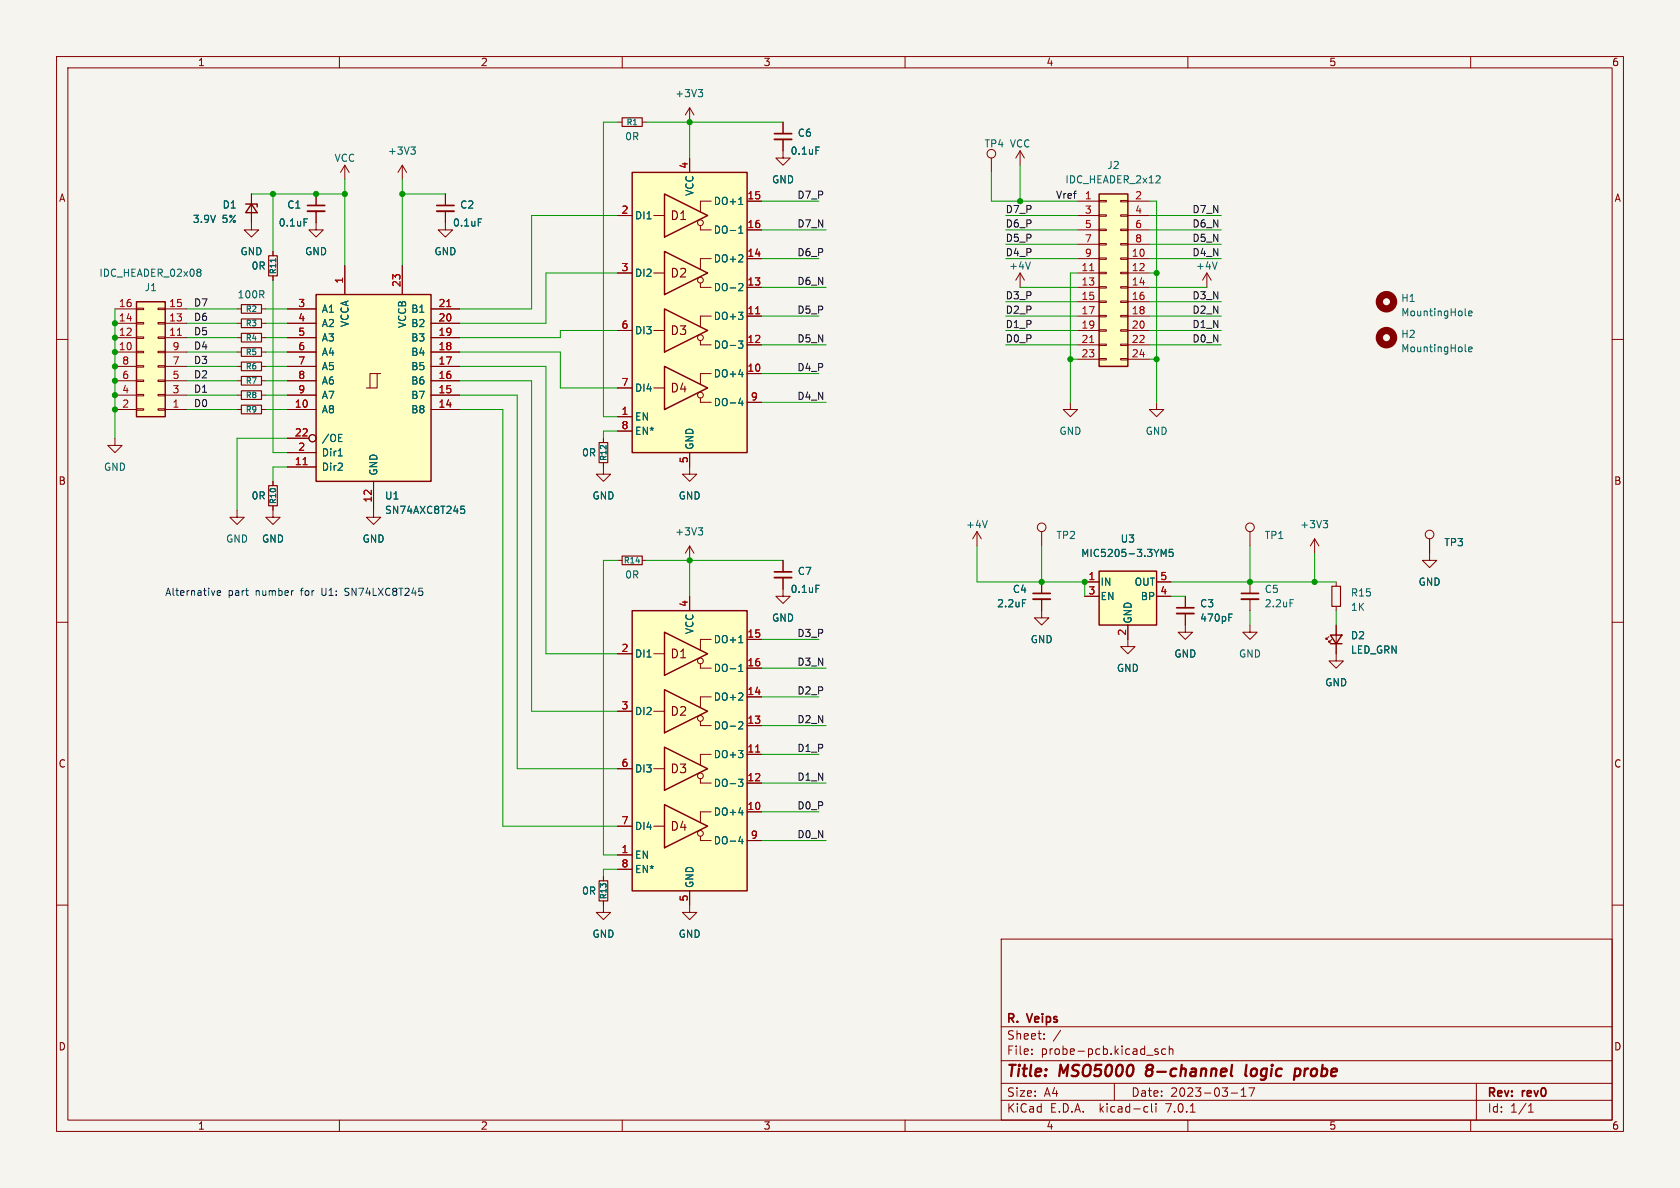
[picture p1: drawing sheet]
<svg xmlns="http://www.w3.org/2000/svg" width="297mm" height="210mm" viewBox="0 0 297 210" stroke-linecap="round" stroke-linejoin="round" font-family="sans-serif">
<path d="M0 0h297v210h-297z" fill="#f5f4ef" stroke="#f5f4ef" stroke-width=".18"/>
<g fill="none" stroke="#840000" stroke-width=".18">
<path d="M10 10h277v190h-277zM12 12h273v186h-273zM60 10v2M110 10v2M121.9 19.1l-.7 1.2M121.9 19.1v2.5M121.9 19.1l.8 1.2M160 10v2M210 10v2M260 10v2M44.4 34.3v6.3h1.3l-1.3 1.3-1.2-1.3h1.2M55.9 37.3v3.3h1.2l-1.2 1.3-1.3-1.3h1.3"/>
<path d="M55.9 34.3v2M61 29.2v2.6M61 29.2l-.8 1.3M61 29.2l.7 1.3M71.1 29.2v2.6M71.1 29.2l-.7 1.3M71.1 29.2l.8 1.3M78.7 37.3v3.3h1.3l-1.3 1.3-1.2-1.3h1.2M78.7 34.3v2M109.2 21.6h.8M109.2 38.1h2.6M113.5 21.6h.8"/>
<path d="M115.6 38.1h1.9M121.9 27.9v2.6M123.8 39.9v.7h1.9M125.7 35.6h-1.9v1.9M132.1 35.6h2.5M138.4 24.6v3.3h1.3l-1.3 1.3-1.2-1.3h1.2M138.4 21.6v2M175.3 27.9v2.6M180.3 26.7l-.7 1.2M180.3 26.7v2.5M180.3 26.7l.8 1.2M190.5 38.1h3.8"/>
<path d="M190.5 35.6h3.8M194.3 38h1.3v.2h-1.3zM194.3 35.4h1.3v.3h-1.3zM198.1 38h1.3v.2h-1.3zM198.1 35.4h1.3v.3h-1.3zM199.4 38.1h3.8M199.4 35.6h3.8M10 60h2M20.3 59.7h3.8M20.3 57.2h3.8M20.3 54.6h3.8M24.1 54.5h1.3v.2h-1.3z"/>
<path d="M24.1 57h1.3v.3h-1.3zM24.1 59.6h1.3v.2h-1.3zM27.9 54.5h1.3v.2h-1.3zM27.9 57h1.3v.3h-1.3zM27.9 59.6h1.3v.2h-1.3zM29.2 59.7h3.8M29.2 57.2h3.8M29.2 54.6h3.8M41.9 59.7h.8M41.9 57.2h.8M41.9 54.6h.8M46.2 59.7h.8"/>
<path d="M46.2 57.2h.8M46.2 54.6h.8M48.3 44.5v.7M48.3 48.8v.7M50.8 59.7h5.1M50.8 57.2h5.1M50.8 54.6h5.1M61 47v5.1M71.1 47v5.1M76.2 59.7h5.1M76.2 57.2h5.1M76.2 54.6h5.1"/>
<path d="M109.2 58.4h2.6M109.2 48.3h2.6M115.6 58.4h1.9M115.6 48.3h1.9M123.8 50v.8h1.9M125.7 45.7h-1.9v1.9M125.7 55.9h-1.9v1.9M132.1 50.8h2.5M132.1 40.6h2.5M132.1 55.9h2.5M132.1 45.7h2.5M180.3 48.3v2.5"/>
<path d="M180.3 48.3l-.7 1.2M180.3 48.3l.8 1.2M190.5 58.4h3.8M190.5 48.3h3.8M190.5 50.8h3.8M190.5 40.6h3.8M190.5 55.9h3.8M190.5 45.7h3.8M190.5 53.3h3.8M190.5 43.2h3.8M194.3 58.3h1.3v.2h-1.3zM194.3 55.8h1.3v.2h-1.3z"/>
<path d="M194.3 53.2h1.3v.3h-1.3zM194.3 50.7h1.3v.2h-1.3zM194.3 48.1h1.3v.3h-1.3zM194.3 45.6h1.3v.2h-1.3zM194.3 43.1h1.3v.2h-1.3zM194.3 40.5h1.3v.3h-1.3zM198.1 58.3h1.3v.2h-1.3zM198.1 55.8h1.3v.2h-1.3zM198.1 53.2h1.3v.3h-1.3zM198.1 50.7h1.3v.2h-1.3zM198.1 48.1h1.3v.3h-1.3zM198.1 45.6h1.3v.2h-1.3z"/>
<path d="M198.1 43.1h1.3v.2h-1.3zM198.1 40.5h1.3v.3h-1.3zM199.4 58.4h3.8M199.4 48.3h3.8M199.4 50.8h3.8M199.4 40.6h3.8M199.4 55.9h3.8M199.4 45.7h3.8M199.4 53.3h3.8M199.4 43.2h3.8M213.4 48.3l-.8 1.2M213.4 48.3v2.5"/>
<path d="M213.4 48.3l.7 1.2M285 60h2M20.3 77.5v1.2h1.3l-1.3 1.3-1.3-1.3h1.3M20.3 72.4h3.8M20.3 62.2h3.8M20.3 69.9h3.8M20.3 67.3h3.8M20.3 64.8h3.8M24.1 62.1h1.3v.3h-1.3zM24.1 64.6h1.3v.3h-1.3zM24.1 67.2h1.3v.2h-1.3zM24.1 69.7h1.3v.3h-1.3z"/>
<path d="M24.1 72.3h1.3v.2h-1.3zM27.9 62.1h1.3v.3h-1.3zM27.9 64.6h1.3v.3h-1.3zM27.9 67.2h1.3v.2h-1.3zM27.9 69.7h1.3v.3h-1.3zM27.9 72.3h1.3v.2h-1.3zM29.2 72.4h3.8M29.2 62.2h3.8M29.2 69.9h3.8M29.2 67.3h3.8M29.2 64.8h3.8M41.9 72.4h.8"/>
<path d="M41.9 62.2h.8M41.9 69.9h.8M41.9 67.3h.8M41.9 64.8h.8M46.2 72.4h.8M46.2 62.2h.8M46.2 69.9h.8M46.2 67.3h.8M46.2 64.8h.8M50.8 72.4h5.1M50.8 62.2h5.1M50.8 69.9h5.1"/>
<path d="M50.8 67.3h5.1M50.8 64.8h5.1M50.8 77.5h3.8M66.7 66h-1.3v2.6M67.3 66h-.6v2.6h-1.9M76.2 72.4h5.1M76.2 62.2h5.1M76.2 69.9h5.1M76.2 67.3h5.1M76.2 64.8h5.1M106.7 77.5v.7M109.2 68.6h2.6"/>
<path d="M109.2 73.7h2.6M109.2 76.2h2.6M115.6 68.6h1.9M123.8 60.2v.8h1.9M123.8 70.4v.7h1.9M125.7 66h-1.9v1.9M132.1 71.1h2.5M132.1 61h2.5M132.1 66h2.5M189.2 71.1v1.3h1.3l-1.3 1.3-1.2-1.3h1.2M190.5 61h3.8M190.5 63.5h3.8"/>
<path d="M194.3 63.4h1.3v.2h-1.3zM194.3 60.8h1.3v.3h-1.3zM198.1 63.4h1.3v.2h-1.3zM198.1 60.8h1.3v.3h-1.3zM199.4 61h3.8M199.4 63.5h3.8M204.5 71.1v1.3h1.2l-1.2 1.3-1.3-1.3h1.3M41.9 90.2v1.2h1.3l-1.3 1.3-1.3-1.3h1.3M48.3 89.4v2h1.2l-1.2 1.3-1.3-1.3h1.3M48.3 85.1v.8M50.8 82.6h5.1M50.8 80h5.1"/>
<path d="M66 85.1v6.3h1.3l-1.3 1.3-1.2-1.3h1.2M106.7 81.8v2h1.2l-1.2 1.3-1.3-1.3h1.3M109.2 99.1h.8M113.5 99.1h.8M121.9 80v3.8h1.3l-1.3 1.3-1.3-1.3h1.3M121.9 96.5v2.6M121.9 96.5l-.7 1.3M121.9 96.5l.8 1.3M138.4 99.1v2M172.7 94l-.7 1.3M172.7 94v2.5M172.7 94l.8 1.3"/>
<path d="M184.1 94v2.5M221 94v2.5M232.4 95.3l-.8 1.2M232.4 95.3v2.5M232.4 95.3l.8 1.2M252.7 95.3v3.8h1.3l-1.3 1.2-1.2-1.2h1.2M10 110h2M109.2 115.6h2.6M115.6 115.6h1.9M121.9 105.4v2.6M123.8 117.3v.8h1.9M125.7 113h-1.9v1.9"/>
<path d="M132.1 118.1h2.5M132.1 113h2.5M138.4 102.1v3.3h1.3l-1.3 1.3-1.2-1.3h1.2M184.1 105.9v3.3h1.3l-1.3 1.3-1.2-1.3h1.2M184.1 102.9v2M191.8 102.9h2.5M191.8 105.4h2.5M199.4 110.5v3.8h1.3l-1.3 1.3-1.3-1.3h1.3M204.5 102.9h2.5M204.5 105.4h2.5M209.5 108.5v3.3h1.3l-1.3 1.2-1.2-1.2h1.2M209.5 105.4v2"/>
<path d="M221 110.5v1.3h1.2l-1.2 1.2-1.3-1.2h1.3M221 102.9v2M221 105.9v2.1M234.9 112.5l-.5 .5v-.2v.2h.3M235.5 113l-.6 .5v-.2v.2h.3M236.2 110.5v6.3h1.3l-1.3 1.3-1.3-1.3h1.3M236.2 102.9v.7M236.2 107.2v.8M285 110h2M109.2 135.9h2.6M109.2 125.7h2.6M115.6 135.9h1.9"/>
<path d="M115.6 125.7h1.9M123.8 127.5v.8h1.9M123.8 137.7v.7h1.9M125.7 123.2h-1.9v1.9M125.7 133.4h-1.9v1.9M132.1 138.4h2.5M132.1 128.3h2.5M132.1 133.4h2.5M132.1 123.2h2.5M10 160h2M106.7 159.3v2h1.2l-1.2 1.3-1.3-1.3h1.3M106.7 154.9v.8"/>
<path d="M109.2 146.1h2.6M109.2 151.1h2.6M109.2 153.7h2.6M115.6 146.1h1.9M121.9 157.5v3.8h1.3l-1.3 1.3-1.3-1.3h1.3M123.8 147.8v.8h1.9M125.7 143.5h-1.9v1.9M132.1 148.6h2.5M132.1 143.5h2.5M285 160h2M177 166h108v32h-108zM60 198v2"/>
<path d="M110 198v2M160 198v2M177 194.5h108M177 191.5h108M177 187.5h108M177 181.5h108M182.4 186.3v.1M182.4 185.5v.1M184.6 183.6v.1M184.6 182.8v.1M197 191.5v3M202.5 195.6l.4 .1"/>
<path d="M202.9 196.5l-.4 .1M203.6 195.1v1.3l.2 .2M204.4 195.1v.1M204.4 195.6v1M204.7 185.5l-.3-.1-.3 .2 .1 .2 .5 .2v.3h-.6M206.1 185.5l-.5-.1-.2 .3v.4l.1 .2h.6M206.7 185.5l.2-.1 .4 .1 .1 .9M206.7 184.9v1.5M210 198v2M210.4 196.6h.9M217.6 193.2h1.2M219.4 193.8h.9"/>
<path d="M219.4 192.7l.5-.4v1.5M221.8 192.3l-.7 1.5M260 198v2M261 191.5v6.5M270.2 196.6h.9M270.2 195.5l.4-.4v1.5"/>
<circle cx="123.8" cy="39.4" r=".51"/>
<circle cx="175.3" cy="27.2" r=".76"/>
<circle cx="123.8" cy="59.7" r=".51"/>
<circle cx="123.8" cy="49.5" r=".51"/>
<circle cx="55.2" cy="77.5" r=".63"/>
<circle cx="123.8" cy="69.9" r=".51"/>
<circle cx="184.1" cy="93.2" r=".76"/>
<circle cx="221" cy="93.2" r=".76"/>
<circle cx="252.7" cy="94.5" r=".76"/>
<circle cx="123.8" cy="116.8" r=".51"/>
<circle cx="123.8" cy="127" r=".51"/>
<circle cx="123.8" cy="137.2" r=".51"/>
<circle cx="123.8" cy="147.3" r=".51"/>
</g>
<path d="M202.6 189.5v.5M217.8 188.2l-.2 1.7 .2 .3M220.4 188.2l-.2 1.7 .2 .3M229 189l.2-.1 .6 .1 .1 .3-.1 .6a.66 .66 0 0 1-.8 .3" fill="none" stroke="#840000" stroke-width=".4"/>
<g fill="none" stroke="#840000" stroke-width=".2">
<path d="M110 20.8h3.5v1.6h-3.5zM42.7 58.9h3.5v1.6h-3.5zM42.7 56.4h3.5v1.5h-3.5zM42.7 53.8h3.5v1.6h-3.5zM47.5 45.2h1.5v3.6h-1.5zM42.7 71.6h3.5v1.6h-3.5zM42.7 69.1h3.5v1.5h-3.5zM42.7 61.5h3.5v1.5h-3.5zM42.7 66.5h3.5v1.6h-3.5zM42.7 64h3.5v1.5h-3.5zM105.9 78.2h1.5v3.6h-1.5zM47.5 85.9h1.5v3.5h-1.5z"/>
<path d="M110 98.3h3.5v1.5h-3.5zM235.5 103.6h1.5v3.6h-1.5zM105.9 155.7h1.5v3.6h-1.5z"/>
</g>
<g fill="none" stroke="#006464" stroke-width=".18">
<path d="M123.4 15.8h.8l-.4 .5M124 16.3l.2 .3v.3l-.2 .2M53.8 38.7h.6M72.6 26h.8l-.4 .5M73.2 26.5l.2 .2v.3l-.2 .3M84.6 38.7h.6M130.6 36.1h.7M144.2 26h.7M205 31.1l.1 .2-.1 .3-.7 .7h.8M35 47.6h.3l.2 .2-.2 .3M35 48.1h.3M35.3 48.1l.2 .1v.4l-.2 .2h-.3"/>
<path d="M48.7 45.7v.6M130.5 55.2h.8l-.4 .5M130.6 41.2h.7M130.6 40.3l.4-.3v1.2M130.8 50.1l.4 .1 .1 .3-.8 .9h.8M131.2 45.1l.1 .2v.3l-.8 .7h.8M131.3 55.8v.5M182.2 46.3l-.5 1.3M215.2 46.3l-.4 1.3M259.1 55.8h.1M259.6 55.4l.6-.1v-.3h-.4l-.2 .2 .1 .6h.5M59.9 78.1h.6"/>
<path d="M59.9 76.8h.6M130.5 60.3h.8l-.4 .5 .4 .1v.4l-.2 .2h-.4M130.6 66.2h.8M130.9 70.4l-.3 .9h.8M131.2 70.9v.8M259.1 62.1l.1 .1M259.6 61.8l.6-.2v-.2l-.4-.1-.2 .2 .1 .6h.5M59.8 80.6h.7M81.5 89.5h.6M81.6 90h.3l.3 .2-.1 .4-.5 .2M123.4 93.3h.8l-.4 .5M124 93.8l.2 .2v.3l-.2 .3"/>
<path d="M174.5 92l-.4 1.3M205.3 97.1l.4 .9 .4-.9v1.3M207.3 97.1h-.6v.6l.2-.1 .4 .1 .1 .1-.1 .5-.1 .1-.5-.1M233.9 92h.8l-.4 .5M234.5 92.5l.2 .3v.3l-.2 .2M130.6 117.8l.4-.4v1.3M130.6 113.6h.7M130.6 118.7h.7M144.2 103.5h.7M180.8 106h.6M217.2 108.5h.6M228.1 106h.6"/>
<path d="M130.5 137.7h.8l-.4 .5 .4 .2v.4l-.2 .2h-.4M130.5 132.7h.8l-.4 .5M130.8 127.6h.4l.1 .4-.8 .9h.8M131.2 122.6l.1 .1v.4l-.8 .7h.8M131.3 133.3v.5M130.6 143.7h.8M130.9 147.8l-.3 1h.8M131.2 148.3v.9"/>
</g>
<g fill="#ffffc2" stroke="#ffffc2" stroke-width=".18">
<path d="M111.8 30.5h20.3v49.5h-20.3z"/>
<path d="M24.1 53.3h5.1v20.4h-5.1z"/>
<path d="M194.3 34.3h5.1v30.5h-5.1z"/>
<path d="M111.8 108h20.3v49.5h-20.3z"/>
<path d="M55.9 52.1h20.3v33h-20.3z"/>
<path d="M194.3 101h10.2v9.5h-10.2z"/>
</g>
<g fill="none" stroke="#840000" stroke-width=".25">
<path d="M43.4 36.1h2.1v.5M44.4 36.1l1.1 1.5h-2.1zM111.8 30.5h20.3v49.5h-20.3zM117.5 34.3l7.6 3.8-7.6 3.8zM194.3 34.3h5.1v30.5h-5.1zM24.1 53.3h5.1v20.4h-5.1zM55.9 52.1h20.3v33h-20.3zM117.5 54.6l7.6 3.8-7.6 3.8zM117.5 44.5l7.6 3.8-7.6 3.8zM117.5 64.8l7.6 3.8-7.6 3.8zM111.8 108h20.3v49.5h-20.3zM117.5 111.8l7.6 3.8-7.6 3.8z"/>
<path d="M194.3 101h10.2v9.5h-10.2zM235.2 112.3h2l-1 1.5zM235.2 113.8h2M117.5 132.1l7.6 3.8-7.6 3.8zM117.5 121.9l7.6 3.8-7.6 3.8zM117.5 142.2l7.6 3.9-7.6 3.8z"/>
</g>
<path d="M31.4 59.3h.7M79 54.2h.7M133.6 55.5h.7M192.6 47.9h.8M192.6 60.6h.8M53.6 82.1h.7M133.6 132.9h.7" fill="none" stroke="#a90000" stroke-width=".18"/>
<g fill="none" stroke="#840000" stroke-width="1.3">
<circle cx="245.1" cy="53.3" r="1.27"/>
<circle cx="245.1" cy="59.7" r="1.27"/>
</g>
<path d="M54.4 37.3h3M77.2 37.3h3.1M136.9 24.6h3.1M136.9 102.1h3.1M182.6 105.9h3.1M208 108.5h3.1M219.5 105.9h3" fill="none" stroke="#840000" stroke-width=".33"/>
<path d="M54.4 36.3h3M77.2 36.3h3.1M136.9 23.6h3.1M136.9 101.1h3.1M182.6 104.9h3.1M208 107.4h3.1M219.5 104.9h3" fill="none" stroke="#840000" stroke-width=".3"/>
<path d="M38.4 104.8l.6-.1-.1-.2-.3-.1-.2 .2 .1 .6h.4M51.8 104.4h.1" fill="none" stroke="#0000c2" stroke-width=".18"/>
<g fill="none" stroke="#009600" stroke-width=".18">
<path d="M44.4 34.3h16.6M48.3 34.3v10.2M61 31.8v15.2M71.1 34.3h7.6M71.1 31.8v15.2M109.2 38.1h-15.2v16.5h-12.7M109.2 21.6h-2.5v52.1h2.5M114.3 21.6h24.1M121.9 21.6v6.3M134.6 35.6h10.2M175.3 30.5v5.1h15.2M177.8 38.1h12.7"/>
<path d="M180.3 29.2v6.4M203.2 35.6h1.3v35.5M203.2 38.1h12.7M20.3 54.6v22.9M33 54.6h8.9M33 57.2h8.9M33 59.7h8.9M47 54.6h3.8M47 57.2h3.8M47 59.7h3.8M48.3 49.5v30.5h2.5M109.2 48.3h-12.7v8.9h-15.2"/>
<path d="M109.2 58.4h-10.1v1.3h-17.8M134.6 40.6h11.4M134.6 45.7h10.2M134.6 55.9h10.2M134.6 50.8h11.4M177.8 43.2h12.7M177.8 40.6h12.7M177.8 45.7h12.7M177.8 55.9h12.7M177.8 58.4h12.7M177.8 53.3h12.7M180.3 50.8h10.2"/>
<path d="M190.5 48.3h-1.3v22.8M203.2 48.3h1.3M203.2 43.2h12.7M203.2 40.6h12.7M203.2 45.7h12.7M203.2 55.9h12.7M203.2 58.4h12.7M203.2 53.3h12.7M203.2 50.8h10.2M33 64.8h8.9M33 67.3h8.9M33 69.9h8.9"/>
<path d="M33 72.4h8.9M33 62.2h8.9M47 64.8h3.8M47 67.3h3.8M47 69.9h3.8M47 72.4h3.8M47 62.2h3.8M50.8 77.5h-8.9v12.7M81.3 64.8h15.2v50.8h12.7M81.3 67.3h12.7v58.4h15.2M81.3 69.9h10.1v66h17.8M81.3 72.4h7.6v73.7h20.3"/>
<path d="M81.3 62.2h17.8v6.4h10.1M109.2 76.2h-2.5v1.3M134.6 61h11.4M134.6 71.1h11.4M134.6 66h10.2M177.8 61h12.7M189.2 63.5h1.3M203.2 61h12.7M203.2 63.5h1.3M50.8 82.6h-2.5v2.5M109.2 99.1h-2.5v52h2.5M114.3 99.1h24.1"/>
<path d="M121.9 99.1v6.3M172.7 96.5v6.4h19.1v2.5M184.1 96.5v6.4M221 96.5v6.4M232.4 97.8v5.1M134.6 113h10.2M134.6 118.1h11.4M207 102.9h29.2M207 105.4h2.5M221 108v2.5M236.2 108v2.5M134.6 123.2h10.2"/>
<path d="M134.6 128.3h11.4M134.6 133.4h10.2M134.6 138.4h11.4M109.2 153.7h-2.5v1.2M134.6 143.5h10.2M134.6 148.6h11.4"/>
</g>
<g fill="#009600" stroke="#009600" stroke-width=".18">
<circle cx="20.3" cy="72.4" r=".46"/>
<circle cx="20.3" cy="69.9" r=".46"/>
<circle cx="184.1" cy="102.9" r=".46"/>
<circle cx="191.8" cy="102.9" r=".46"/>
<circle cx="221" cy="102.9" r=".46"/>
<circle cx="232.4" cy="102.9" r=".46"/>
<circle cx="180.3" cy="35.6" r=".46"/>
<circle cx="121.9" cy="21.6" r=".46"/>
<circle cx="55.9" cy="34.3" r=".46"/>
<circle cx="61" cy="34.3" r=".46"/>
<circle cx="71.1" cy="34.3" r=".46"/>
<circle cx="121.9" cy="99.1" r=".46"/>
<circle cx="204.5" cy="48.3" r=".46"/>
<circle cx="204.5" cy="63.5" r=".46"/>
<circle cx="189.2" cy="63.5" r=".46"/>
<circle cx="20.3" cy="64.8" r=".46"/>
<circle cx="20.3" cy="67.3" r=".46"/>
<circle cx="20.3" cy="57.2" r=".46"/>
<circle cx="20.3" cy="59.7" r=".46"/>
<circle cx="20.3" cy="62.2" r=".46"/>
<circle cx="48.3" cy="34.3" r=".46"/>
</g>
<g font-size="2.8" fill="#840000">
<text x="178" y="190.8">Title:</text>
<text x="187.4" y="190.8">MSO5000</text>
<text x="203.3" y="190.8">8-channel</text>
<text x="221.5" y="190.8">logic</text>
<text x="230.8" y="190.8">probe</text>
</g>
<g font-size="2.1" fill="#840000">
<text x="118.4" y="39.1">D1</text>
<text x="118.4" y="49.3">D2</text>
<text x="118.4" y="59.4">D3</text>
<text x="118.4" y="69.6">D4</text>
<text x="118.4" y="116.6">D1</text>
<text x="118.4" y="126.7">D2</text>
<text x="118.4" y="136.9">D3</text>
<text x="118.4" y="147.1">D4</text>
<text x="178" y="183.9">Sheet:</text>
<text x="178" y="181.1">R.</text>
<text x="181.8" y="181.1">Veips</text>
<text x="186.2" y="183.9">/</text>
<text x="178" y="186.6">File:</text>
<text x="184" y="186.6">probe-pcb.kicad_sch</text>
<text x="178" y="196.8">KiCad</text>
<text x="178" y="194">Size:</text>
<text x="184.6" y="194">A4</text>
<text x="185.7" y="196.8">E.D.A.</text>
<text x="194.4" y="196.8">kicad-cli</text>
<text x="200" y="194">Date:</text>
<text x="206.2" y="196.8">7.0.1</text>
<text x="206.9" y="194">2023-03-17</text>
<text x="263" y="194.2">Rev:</text>
<text x="263" y="196.8">Id:</text>
<text x="267" y="196.8">1/1</text>
<text x="269.2" y="194.2">rev0</text>
</g>
<g font-size="1.8" fill="#840000">
<text x="35" y="11.8">1</text>
<text x="85" y="11.8">2</text>
<text x="135" y="11.8">3</text>
<text x="185" y="11.8">4</text>
<text x="235" y="11.8">5</text>
<text x="285" y="11.8">6</text>
<text x="10.4" y="35.8">A</text>
<text x="285.4" y="35.8">A</text>
<text x="10.3" y="85.8">B</text>
<text x="285.3" y="85.8">B</text>
<text x="10.3" y="135.8">C</text>
<text x="285.3" y="135.8">C</text>
<text x="10.3" y="185.8">D</text>
<text x="285.3" y="185.8">D</text>
<text x="35" y="199.8">1</text>
<text x="85" y="199.8">2</text>
<text x="135" y="199.8">3</text>
<text x="185" y="199.8">4</text>
<text x="235" y="199.8">5</text>
<text x="285" y="199.8">6</text>
</g>
<g font-size="1.8" fill="#006464">
<text x="119.3" y="17.3">+3V3</text>
<text x="59.1" y="28.8">VCC</text>
<text x="68.5" y="27.5">+3V3</text>
<text x="110.5" y="25">0R</text>
<text x="139.7" y="27.5">0.1uF</text>
<text x="141" y="24.3">C6</text>
<text x="174" y="26.2">TP4 VCC</text>
<text x="122.7" y="34.7" transform="rotate(-90 122.7 34.7)">VCC</text>
<text x="136.4" y="32.6">GND</text>
<text x="188.3" y="32.6">IDC_HEADER_2x12</text>
<text x="195.7" y="30">J2</text>
<text x="34" y="39.6">3.9V</text>
<text x="39.2" y="39.6">5%</text>
<text x="39.3" y="37">D1</text>
<text x="49.2" y="40.2">0.1uF</text>
<text x="50.7" y="37">C1</text>
<text x="80" y="40.2">0.1uF</text>
<text x="81.3" y="37">C2</text>
<text x="112.3" y="38.9">DI1</text>
<text x="126.1" y="36.4">DO+1</text>
<text x="126.1" y="41.5">DO-1</text>
<text x="42.5" y="45.3">GND</text>
<text x="44.4" y="47.8">0R</text>
<text x="53.9" y="45.3">GND</text>
<text x="76.7" y="45.3">GND</text>
<text x="126.1" y="46.5">DO+2</text>
<text x="178.3" y="47.8">+4V</text>
<text x="211.4" y="47.8">+4V</text>
<text x="17.5" y="49.1">IDC_HEADER_02x08</text>
<text x="25.5" y="51.6">J1</text>
<text x="41.9" y="52.9">100R</text>
<text x="112.3" y="49.1">DI2</text>
<text x="126.1" y="51.6">DO-2</text>
<text x="247.7" y="53.5">H1</text>
<text x="56.9" y="55.4">A1</text>
<text x="56.9" y="58">A2</text>
<text x="61.8" y="57.9" transform="rotate(-90 61.8 57.9)">VCCA</text>
<text x="71.9" y="58.1" transform="rotate(-90 71.9 58.1)">VCCB</text>
<text x="72.6" y="58">B2</text>
<text x="72.6" y="55.4">B1</text>
<text x="112.3" y="59.2">DI3</text>
<text x="126.1" y="56.7">DO+3</text>
<text x="247.7" y="56.1">MountingHole</text>
<text x="247.7" y="59.9">H2</text>
<text x="56.9" y="60.5">A3</text>
<text x="56.9" y="63.1">A4</text>
<text x="56.9" y="65.6">A5</text>
<text x="72.6" y="65.6">B5</text>
<text x="72.6" y="63.1">B4</text>
<text x="72.6" y="60.5">B3</text>
<text x="126.1" y="61.8">DO-3</text>
<text x="247.7" y="62.4">MountingHole</text>
<text x="56.9" y="68.1">A6</text>
<text x="56.9" y="70.7">A7</text>
<text x="72.6" y="70.7">B7</text>
<text x="72.6" y="68.1">B6</text>
<text x="112.3" y="69.4">DI4</text>
<text x="126.1" y="66.9">DO+4</text>
<text x="126.1" y="71.9">DO-4</text>
<text x="56.9" y="73.2">A8</text>
<text x="72.6" y="73.2">B8</text>
<text x="112.3" y="74.5">EN</text>
<text x="112.3" y="77">EN*</text>
<text x="187.2" y="77">GND</text>
<text x="202.5" y="77">GND</text>
<text x="18.3" y="83.4">GND</text>
<text x="56.9" y="83.4">Dir2</text>
<text x="56.9" y="80.8">Dir1</text>
<text x="56.9" y="78.3">/OE</text>
<text x="102.8" y="80.8">0R</text>
<text x="122.7" y="79.5" transform="rotate(-90 122.7 79.5)">GND</text>
<text x="44.4" y="88.5">0R</text>
<text x="66.9" y="84.1" transform="rotate(-90 66.9 84.1)">GND</text>
<text x="68" y="88.5">U1</text>
<text x="104.7" y="88.5">GND</text>
<text x="119.9" y="88.5">GND</text>
<text x="68" y="91">SN74AXC8T245</text>
<text x="119.3" y="94.8">+3V3</text>
<text x="170.7" y="93.5">+4V</text>
<text x="186.7" y="95.4">TP2</text>
<text x="223.5" y="95.4">TP1</text>
<text x="229.8" y="93.5">+3V3</text>
<text x="39.9" y="96.1">GND</text>
<text x="46.3" y="96.1">GND</text>
<text x="64" y="96.1">GND</text>
<text x="141" y="101.8">C7</text>
<text x="191.1" y="98.6">MIC5205-3.3YM5</text>
<text x="198.1" y="96.1">U3</text>
<text x="255.3" y="96.7">TP3</text>
<text x="110.5" y="102.4">0R</text>
<text x="139.7" y="105">0.1uF</text>
<text x="176.2" y="107.5">2.2uF</text>
<text x="179" y="105">C4</text>
<text x="194.6" y="103.7">IN</text>
<text x="194.6" y="106.2">EN</text>
<text x="200.5" y="103.7">OUT</text>
<text x="201.5" y="106.2">BP</text>
<text x="212.1" y="107.5">C3</text>
<text x="223.5" y="105">C5</text>
<text x="223.5" y="107.5">2.2uF</text>
<text x="238.8" y="105.6">R15</text>
<text x="250.7" y="103.7">GND</text>
<text x="122.7" y="112.2" transform="rotate(-90 122.7 112.2)">VCC</text>
<text x="126.1" y="113.9">DO+1</text>
<text x="136.4" y="110">GND</text>
<text x="182.2" y="113.9">GND</text>
<text x="200.2" y="110.2" transform="rotate(-90 200.2 110.2)">GND</text>
<text x="212.1" y="110.1">470pF</text>
<text x="238.8" y="113.2">D2</text>
<text x="238.8" y="108.1">1K</text>
<text x="112.3" y="116.4">DI1</text>
<text x="126.1" y="118.9">DO-1</text>
<text x="197.4" y="118.9">GND</text>
<text x="207.6" y="116.4">GND</text>
<text x="219" y="116.4">GND</text>
<text x="238.8" y="115.7">LED_GRN</text>
<text x="126.1" y="124">DO+2</text>
<text x="234.2" y="121.5">GND</text>
<text x="112.3" y="126.6">DI2</text>
<text x="126.1" y="129.1">DO-2</text>
<text x="112.3" y="136.7">DI3</text>
<text x="126.1" y="134.2">DO+3</text>
<text x="126.1" y="139.3">DO-3</text>
<text x="112.3" y="146.9">DI4</text>
<text x="126.1" y="144.3">DO+4</text>
<text x="126.1" y="149.4">DO-4</text>
<text x="112.3" y="152">EN</text>
<text x="112.3" y="154.5">EN*</text>
<text x="102.8" y="158.3">0R</text>
<text x="122.7" y="157" transform="rotate(-90 122.7 157)">GND</text>
<text x="104.7" y="165.9">GND</text>
<text x="119.9" y="165.9">GND</text>
</g>
<g font-size="1.8" fill="#a90000">
<text x="121.7" y="29.9" transform="rotate(-90 121.7 29.9)">4</text>
<text x="132.1" y="35.3">15</text>
<text x="191.7" y="35.3">1</text>
<text x="200.6" y="35.3">2</text>
<text x="109.8" y="37.8">2</text>
<text x="132.1" y="40.4">16</text>
<text x="191.7" y="37.8">3</text>
<text x="191.7" y="40.4">5</text>
<text x="200.6" y="37.8">4</text>
<text x="200.6" y="40.4">6</text>
<text x="132.1" y="45.5">14</text>
<text x="191.7" y="42.9">7</text>
<text x="191.7" y="45.5">9</text>
<text x="200" y="45.5">10</text>
<text x="200.6" y="42.9">8</text>
<text x="60.7" y="50.2" transform="rotate(-90 60.7 50.2)">1</text>
<text x="70.9" y="50.8" transform="rotate(-90 70.9 50.8)">23</text>
<text x="109.8" y="48">3</text>
<text x="132.1" y="50.5">13</text>
<text x="191.1" y="48">11</text>
<text x="191.1" y="50.5">13</text>
<text x="191.1" y="53.1">15</text>
<text x="200" y="48">12</text>
<text x="200" y="50.5">14</text>
<text x="200" y="53.1">16</text>
<text x="21" y="59.4">12</text>
<text x="21" y="56.9">14</text>
<text x="21" y="54.4">16</text>
<text x="29.8" y="59.4">11</text>
<text x="29.8" y="56.9">13</text>
<text x="29.8" y="54.4">15</text>
<text x="52.7" y="54.4">3</text>
<text x="52.7" y="56.9">4</text>
<text x="52.7" y="59.4">5</text>
<text x="77.5" y="59.4">19</text>
<text x="77.5" y="56.9">20</text>
<text x="77.5" y="54.4">21</text>
<text x="109.8" y="58.2">6</text>
<text x="132.1" y="55.6">11</text>
<text x="191.1" y="55.6">17</text>
<text x="191.1" y="58.2">19</text>
<text x="200" y="55.6">18</text>
<text x="200" y="58.2">20</text>
<text x="21" y="62">10</text>
<text x="21.6" y="64.5">8</text>
<text x="30.4" y="64.5">7</text>
<text x="30.4" y="62">9</text>
<text x="52.7" y="62">6</text>
<text x="52.7" y="64.5">7</text>
<text x="77.5" y="64.5">17</text>
<text x="77.5" y="62">18</text>
<text x="132.1" y="65.8">10</text>
<text x="132.1" y="60.7">12</text>
<text x="191.1" y="60.7">21</text>
<text x="191.1" y="63.2">23</text>
<text x="200" y="60.7">22</text>
<text x="200" y="63.2">24</text>
<text x="21.6" y="69.6">4</text>
<text x="21.6" y="67.1">6</text>
<text x="30.4" y="69.6">3</text>
<text x="30.4" y="67.1">5</text>
<text x="52.7" y="67.1">8</text>
<text x="52.7" y="69.6">9</text>
<text x="77.5" y="69.6">15</text>
<text x="77.5" y="67.1">16</text>
<text x="109.8" y="68.3">7</text>
<text x="132.7" y="70.9">9</text>
<text x="21.6" y="72.1">2</text>
<text x="30.4" y="72.1">1</text>
<text x="52.1" y="72.1">10</text>
<text x="52.1" y="77.2">22</text>
<text x="77.5" y="72.1">14</text>
<text x="109.8" y="73.4">1</text>
<text x="109.8" y="75.9">8</text>
<text x="52.1" y="82.3">11</text>
<text x="52.7" y="79.8">2</text>
<text x="121.7" y="81.9" transform="rotate(-90 121.7 81.9)">5</text>
<text x="65.8" y="88.9" transform="rotate(-90 65.8 88.9)">12</text>
<text x="121.7" y="107.3" transform="rotate(-90 121.7 107.3)">4</text>
<text x="192.4" y="102.6">1</text>
<text x="192.4" y="105.2">3</text>
<text x="205.1" y="105.2">4</text>
<text x="205.1" y="102.6">5</text>
<text x="132.1" y="112.8">15</text>
<text x="199.1" y="112.4" transform="rotate(-90 199.1 112.4)">2</text>
<text x="109.8" y="115.3">2</text>
<text x="132.1" y="117.9">16</text>
<text x="109.8" y="125.5">3</text>
<text x="132.1" y="122.9">14</text>
<text x="132.1" y="128">13</text>
<text x="109.8" y="135.6">6</text>
<text x="132.1" y="133.1">11</text>
<text x="132.1" y="143.3">10</text>
<text x="132.1" y="138.2">12</text>
<text x="109.8" y="145.8">7</text>
<text x="132.7" y="148.3">9</text>
<text x="109.8" y="150.9">1</text>
<text x="109.8" y="153.4">8</text>
<text x="121.7" y="159.4" transform="rotate(-90 121.7 159.4)">5</text>
</g>
<g font-size="1.8" fill="#0f0f0f">
<text x="141" y="35.2">D7_P</text>
<text x="186.7" y="35.2">Vref</text>
<text x="141" y="40.3">D7_N</text>
<text x="177.8" y="37.8">D7_P</text>
<text x="177.8" y="40.3">D6_P</text>
<text x="210.8" y="37.8">D7_N</text>
<text x="210.8" y="40.3">D6_N</text>
<text x="141" y="45.4">D6_P</text>
<text x="177.8" y="42.8">D5_P</text>
<text x="177.8" y="45.4">D4_P</text>
<text x="210.8" y="45.4">D4_N</text>
<text x="210.8" y="42.8">D5_N</text>
<text x="141" y="50.5">D6_N</text>
<text x="177.8" y="53">D3_P</text>
<text x="210.8" y="53">D3_N</text>
<text x="34.3" y="59.3">D5</text>
<text x="34.3" y="56.8">D6</text>
<text x="34.3" y="54.3">D7</text>
<text x="141" y="55.5">D5_P</text>
<text x="177.8" y="55.5">D2_P</text>
<text x="177.8" y="58.1">D1_P</text>
<text x="210.8" y="55.5">D2_N</text>
<text x="210.8" y="58.1">D1_N</text>
<text x="34.3" y="64.4">D3</text>
<text x="34.3" y="61.9">D4</text>
<text x="141" y="65.7">D4_P</text>
<text x="141" y="60.6">D5_N</text>
<text x="177.8" y="60.6">D0_P</text>
<text x="210.8" y="60.6">D0_N</text>
<text x="34.3" y="67">D2</text>
<text x="34.3" y="69.5">D1</text>
<text x="141" y="70.8">D4_N</text>
<text x="34.3" y="72">D0</text>
<text x="141" y="112.7">D3_P</text>
<text x="141" y="117.8">D3_N</text>
<text x="141" y="122.8">D2_P</text>
<text x="141" y="127.9">D2_N</text>
<text x="141" y="133">D1_P</text>
<text x="141" y="138.1">D1_N</text>
<text x="141" y="143.2">D0_P</text>
<text x="141" y="148.2">D0_N</text>
</g>
<g font-size="1.8" fill="#0000c2">
<text x="29.2" y="105.4">Alternative</text>
<text x="40.3" y="105.4">part</text>
<text x="45.2" y="105.4">number</text>
<text x="53.4" y="105.4">for</text>
<text x="57.1" y="105.4">U1:</text>
<text x="61.4" y="105.4">SN74LXC8T245</text>
</g>
<g font-size="1.4" fill="#006464">
<text x="110.7" y="22.3">R1</text>
<text x="49" y="48.5" transform="rotate(-90 49 48.5)">R11</text>
<text x="43.4" y="57.8">R3</text>
<text x="43.4" y="55.3">R2</text>
<text x="43.4" y="60.4">R4</text>
<text x="43.4" y="62.9">R5</text>
<text x="43.4" y="65.5">R6</text>
<text x="43.4" y="70.5">R8</text>
<text x="43.4" y="68">R7</text>
<text x="43.4" y="73.1">R9</text>
<text x="107.4" y="81.6" transform="rotate(-90 107.4 81.6)">R12</text>
<text x="49" y="89.2" transform="rotate(-90 49 89.2)">R10</text>
<text x="110.2" y="99.8">R14</text>
<text x="107.4" y="159" transform="rotate(-90 107.4 159)">R13</text>
</g>
</svg>
